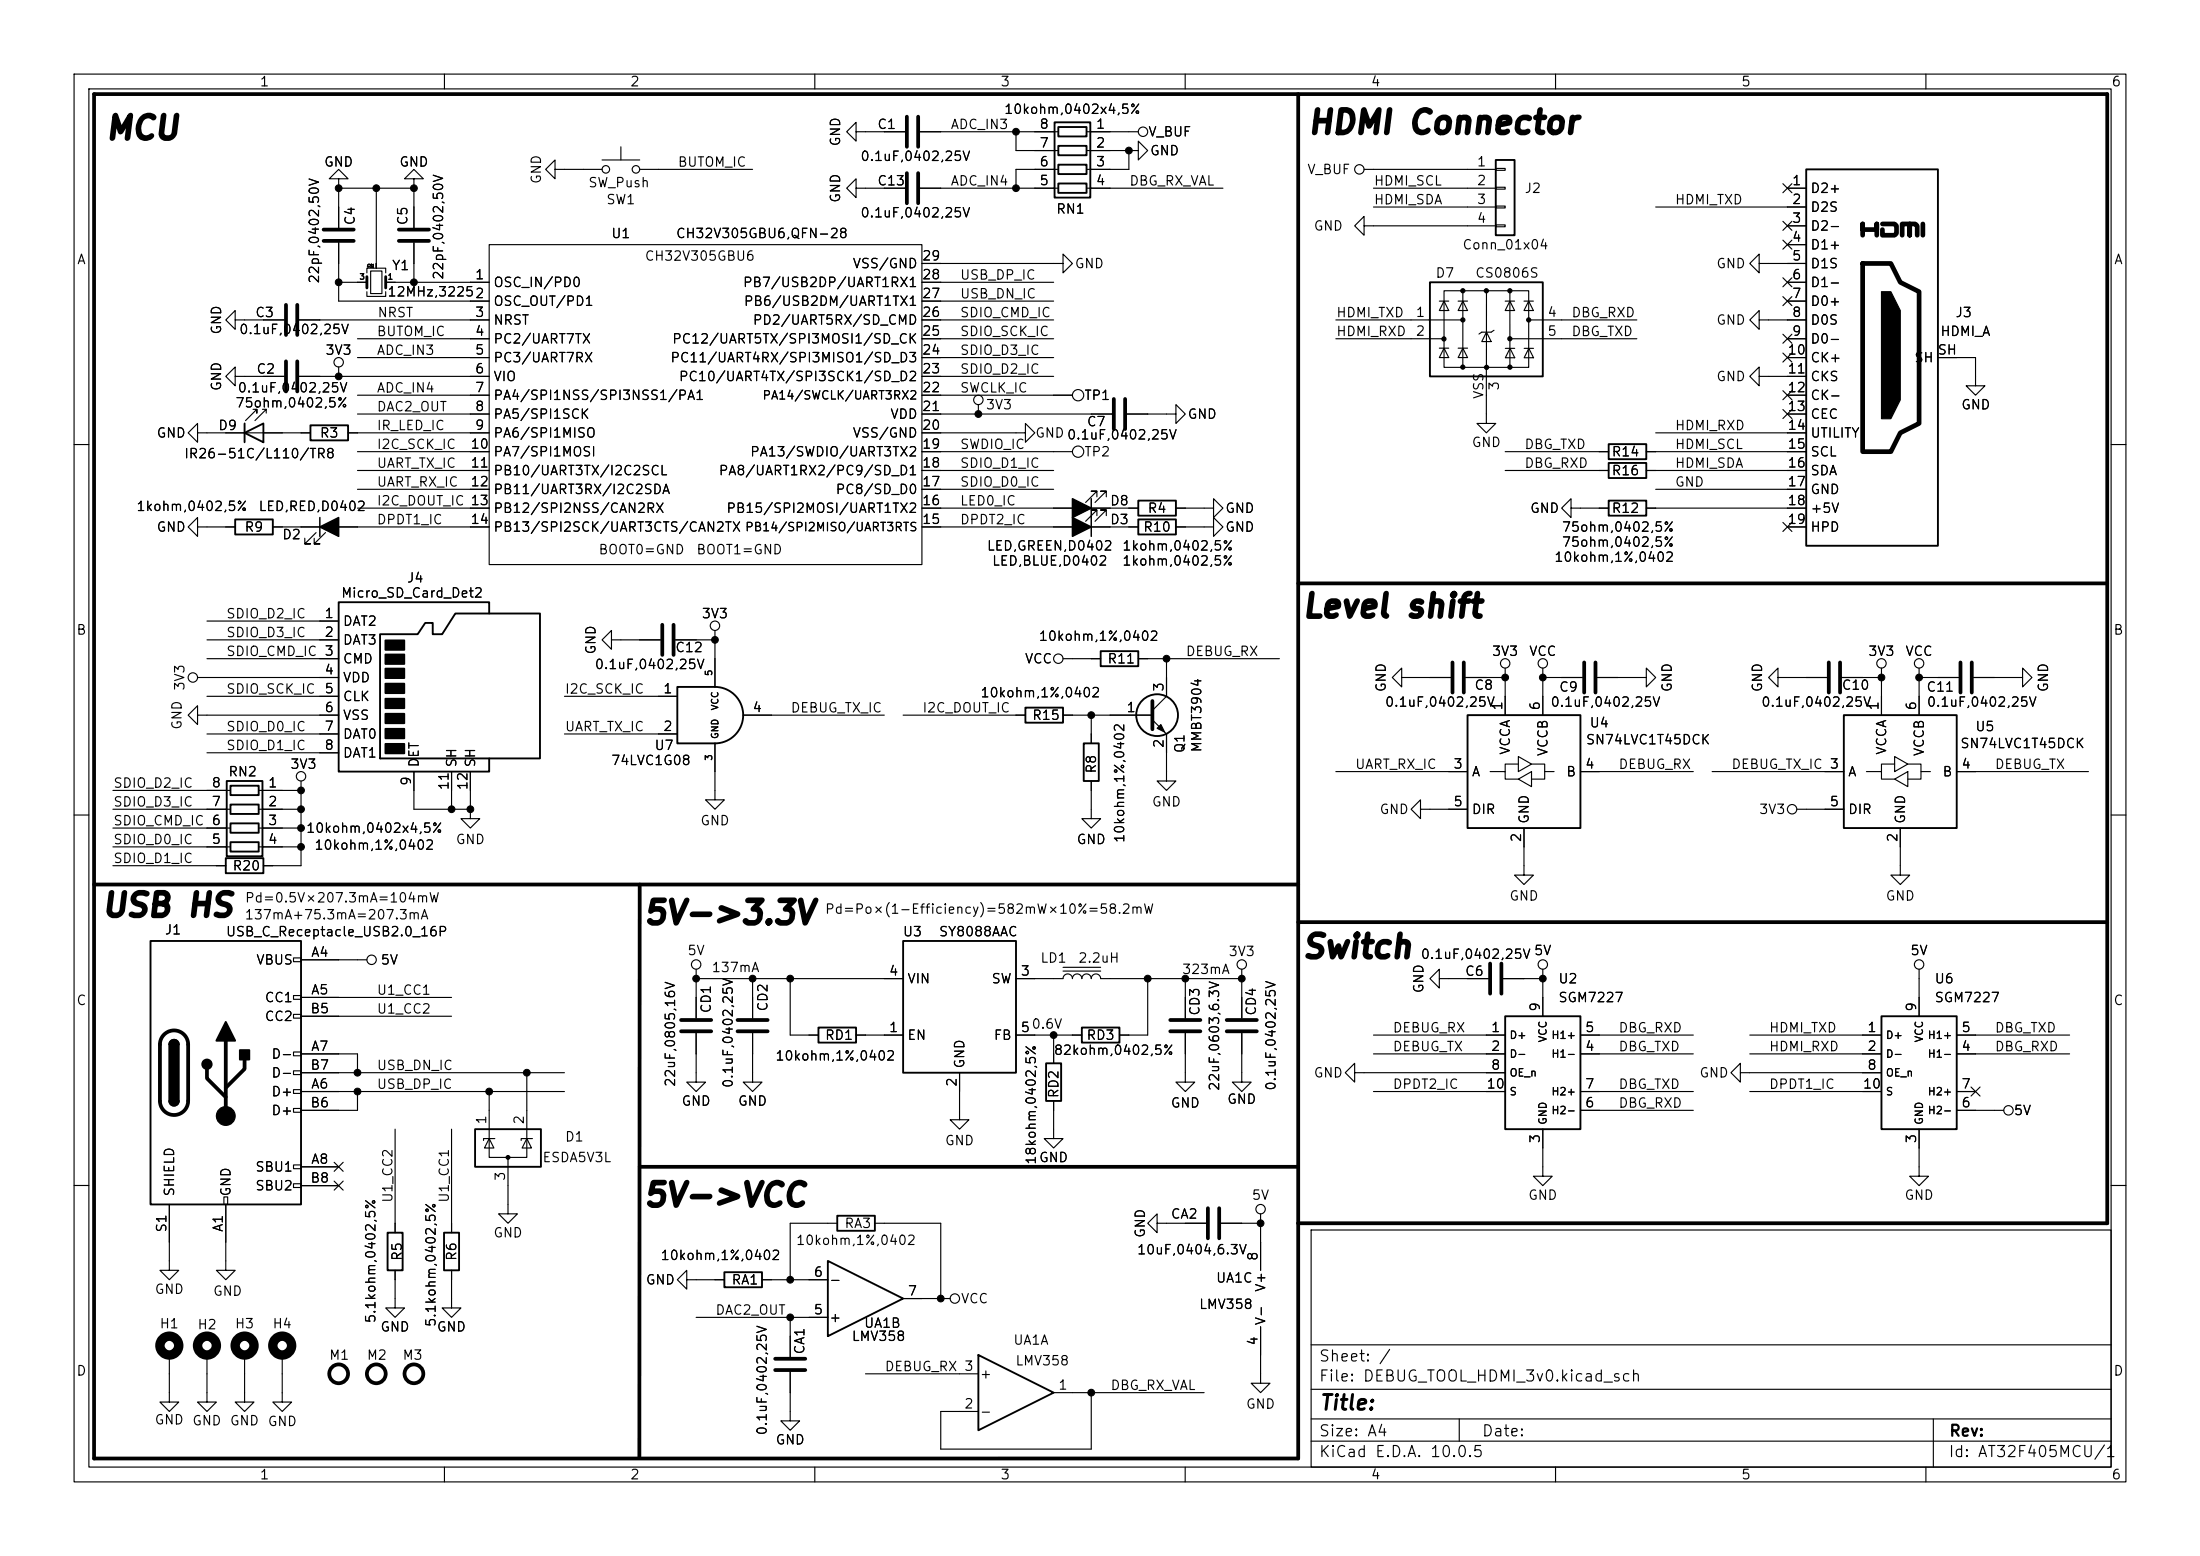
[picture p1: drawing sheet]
<svg xmlns="http://www.w3.org/2000/svg" width="297mm" height="210mm" viewBox="0 0 297 210" stroke-linecap="round" stroke-linejoin="round" font-family="sans-serif">
<g fill="none" stroke="#000" stroke-width=".15">
<path d="M10 10h277v190h-277zM12 12h273v186h-273zM60 10v2M83.8 19.8v1.8M110 10v2M115.6 17.8v-1.3l-1.3 1.3 1.3 1.3v-1.3h6.6M124.2 17.8h18.7M137.2 17.8v2.5h5.7M146.7 17.8h7M160 10v2M210 10v2M260 10v2"/>
<path d="M45.7 24.1h1.3l-1.3-1.2-1.3 1.2h1.3v1.3M45.7 32.8v7.8h20.3M45.7 25.4h10.2M45.7 38.1h3.8M45.7 25.4v5.3M49.5 39.4v.6h2.6v-.6M49.5 36.8v-.6h2.6v.6M50 36.6h1.6v3h-1.6zM50.8 25.4v10.8M52.1 38.1h13.9M55.9 24.1h1.2l-1.2-1.2-1.3 1.2h1.3v1.3M55.9 25.4v5.3"/>
<path d="M55.9 32.8v5.3M66 33h58.5v43.2h-58.5zM74.9 22.9v-1.3l-1.2 1.3 1.2 1.2v-1.2h6.4M81.3 21.6h5.1M86.4 22.9h15.2M115.6 25.4v-1.3l-1.3 1.3 1.3 1.3v-1.3h6.6M124.2 25.4h18.7M124.5 35.6h19v-1.3l1.3 1.3-1.3 1.2v-1.2M124.5 38.1h17.7M142.9 22.9h-5.7v2.5M146.7 25.4h18.4M146.7 20.3h5.7"/>
<path d="M152.4 20.3h1.3v-1.2l1.2 1.2-1.2 1.3v-1.3M152.4 20.3v2.6h-5.7M184.1 30.5v-1.3l-1.2 1.3 1.2 1.3v-1.3h17.8M184.1 22.9h17.8M185.4 25.4h16.5M185.4 27.9h16.5M194.9 39.2h11.5v10.4h-11.5zM197.5 39.2v10.3M200.7 39.2v10.4M201.9 22.7h1.3v.3h-1.3zM201.9 25.3h1.3v.2h-1.3zM201.9 27.8h1.3v.3h-1.3z"/>
<path d="M201.9 30.4h1.3v.2h-1.3zM203.8 39.2v10.4M223.5 27.9h20.3M237.5 35.6v-1.3l-1.3 1.3 1.3 1.2v-1.2h6.3M240.7 29.9l1.2 1.2M240.7 32.4l1.2 1.2M240.7 37.5l1.2 1.2M240.7 24.8l1.2 1.2M241.3 25.4h2.5M241.3 30.5h2.5M241.3 33h2.5M241.3 38.1h2.5"/>
<path d="M241.9 29.9l-1.2 1.2M241.9 32.4l-1.2 1.2M241.9 37.5l-1.2 1.2M241.9 24.8l-1.2 1.2M26.7 58.4v-1.2l-1.3 1.2 1.3 1.3v-1.3h15.2M31.7 43.2v-1.3l-1.2 1.3 1.2 1.3v-1.3h6.7M31.7 50.8v-1.3l-1.2 1.3 1.2 1.3v-1.3h6.7M34.2 55.2h.5v.6v-.6l-1.6 1.6M35.4 55.2h.5M35.9 55.8v-.6l-1.5 1.6M40.4 43.2h25.6M40.4 50.8h25.6"/>
<path d="M45.7 49.5v1.3M47 58.4h19M48.3 45.7h17.7M48.3 48.3h17.7M48.3 53.3h17.7M48.3 55.9h17.7M124.5 58.4h13.9v-1.2l1.3 1.2-1.3 1.3v-1.3M124.5 43.2h17.7M124.5 45.7h17.7M124.5 40.6h17.7M124.5 48.3h17.7M124.5 50.8h17.7"/>
<path d="M124.5 53.3h20.3M124.5 55.9h25.6M132.1 54.6v1.3M152.1 55.9h6.6v-1.3l1.3 1.3-1.3 1.3v-1.3M180.3 43.2h17.2M180.3 45.7h14.6M194.3 40.6h1.3M194.3 47h1.3M194.9 40.6l.7 1.3h-1.3zM194.9 47l.7 1.3h-1.3zM196.8 40.6h1.3M196.8 47h1.3"/>
<path d="M197.5 40.6l.6 1.3h-1.3zM197.5 47l.6 1.3h-1.3zM200.7 49.6v7.6h1.2l-1.2 1.2-1.3-1.2h1.3M200.7 44.8l.6 1.3h-1.3zM201.7 44.6l-.4 .2h-1.3l-.3 .3M203.2 40.6h1.3M203.2 47h1.3M203.8 40.6l.7 1.3h-1.3zM203.8 45.7h17.2M203.9 47l.6 1.3h-1.3zM205.7 40.6h1.3M205.8 47h1.2"/>
<path d="M206.4 40.6l.6 1.3h-1.3zM206.4 43.2h14.6M206.4 47l.6 1.3h-1.2zM223.5 58.4h20.3M237.5 43.2v-1.3l-1.3 1.3 1.3 1.3v-1.3h6.3M237.5 50.8v-1.3l-1.3 1.3 1.3 1.3v-1.3h6.3M240.7 40l1.2 1.2M240.7 45.1l1.2 1.2M240.7 55.3l1.2 1.2M240.7 52.7l1.2 1.2M240.7 47.7l1.2 1.2M241.3 45.7h2.5"/>
<path d="M241.3 40.6h2.5M241.3 48.3h2.5M241.3 53.3h2.5M241.3 55.9h2.5M241.9 40l-1.2 1.2M241.9 45.1l-1.2 1.2M241.9 55.3l-1.2 1.2M241.9 52.7l-1.2 1.2M241.9 47.7l-1.2 1.2M261.6 48.3h5.1v3.8h1.3l-1.3 1.2-1.3-1.2h1.3M10 60h2M26.7 71.1v-1.2l-1.3 1.2 1.3 1.3v-1.3h5"/>
<path d="M36.8 71.1h29.2M42.7 71.9l-1.6 1.5h.8h-.8v-.8M43.9 71.9l-1.5 1.5h.8h-.8v-.8M48.3 68.6h17.7M48.3 61h17.7M48.3 63.5h17.7M48.3 66h17.7M124.5 68.6h29.2M124.5 61h20.3M124.5 63.5h17.7M124.5 71.1h29.2M124.5 66h17.7"/>
<path d="M148.1 69.6v-.8h-.8h.8l-1.5 1.6M148.1 67.1v-.8h-.8h.8l-1.5 1.5M149.4 69.6v-.8h-.8h.8l-1.6 1.6M149.4 67.1v-.8h-.8h.8l-1.6 1.5M158.7 68.6h5.1v-1.3l1.3 1.3-1.3 1.3v-1.3M158.7 71.1h5.1v-1.2l1.3 1.2-1.3 1.3v-1.3M203.2 61h14M203.2 63.5h14M212.1 68.6v-1.3l-1.3 1.3 1.3 1.3v-1.3h5.1M222.2 68.6h21.6M222.2 61h21.6M222.2 63.5h21.6"/>
<path d="M223.5 66h20.3M240.7 70.5l1.2 1.2M241.3 71.1h2.5M241.9 70.5l-1.2 1.2M285 60h2M26.7 96.5v-1.2l-1.3 1.2 1.3 1.3v-1.3h19M26.7 91.4h19M27.9 88.9h17.8M27.9 86.4h17.8M27.9 94h17.8M27.9 99.1h17.8M27.9 83.8h17.8"/>
<path d="M76.2 94h15.2M76.2 99.1h15.2M82.5 86.4v-1.3l-1.2 1.3 1.2 1.2v-1.2h6.7M91.2 86.4h5.3M96.5 85.1v7.6M100.3 96.5h19.1M121.9 96.5h16.5M143.5 96.5h12.1M143.5 88.9h5.1M147.3 96.5v3.8M153.7 88.9h19M155.6 97.2l1.9 1.9v6.3h1.2l-1.2 1.3-1.3-1.3h1.3"/>
<path d="M157.5 88.9v5.1l-1.9 1.9M189.2 91.4v-1.2l-1.2 1.2 1.2 1.3v-1.3h6.6M197.9 91.4h5.3M203.2 90.2v6.3M208.3 91.4h5.3M208.3 90.2v6.3M215.6 91.4h6.6v-1.2l1.3 1.2-1.3 1.3v-1.3M240 91.4v-1.2l-1.2 1.2 1.2 1.3v-1.3h6.6M248.7 91.4h5.3M254 90.2v6.3M259.1 91.4h5.3M259.1 90.2v6.3"/>
<path d="M266.4 91.4h6.6v-1.2l1.3 1.2-1.3 1.3v-1.3M10 110h2M15.2 109.2h15.9M15.2 106.7h15.9M15.2 111.8h15.9M15.2 114.3h15.9M15.2 116.8h15.3M27.9 101.6h17.8M34.9 109.2h5.7M34.9 106.7h5.7M34.9 111.8h5.7M34.9 114.3h5.7"/>
<path d="M40.6 105.4v11.4h-5M55.9 104.1v5.1h7.6M61 104.1v5.1M63.5 109.2v1.3h1.3l-1.3 1.3-1.3-1.3h1.3M63.5 104.1v5.1M96.5 100.3v7.7h1.3l-1.3 1.2-1.3-1.2h1.3M147.3 105.4v5.1h1.3l-1.3 1.3-1.3-1.3h1.3M180.3 104.1h17.8M191.8 109.2v-1.2l-1.3 1.2 1.3 1.3v-1.3h6.3M201.2 104.1h2v1.1h1.8M205 103.1h-1.8v1M205 102.1l1.8 1-1.8 1z"/>
<path d="M205 105.2l1.8-1.1v2.1zM205.7 111.8v6.3h1.3l-1.3 1.3-1.2-1.3h1.2M206.8 103.1h1.7v1h1.3M208.5 104.1v1.1h-1.7M213.4 104.1h15.2M231.1 104.1h17.8M242.6 109.2h6.3M252 104.1h2v1.1h1.8M255.8 103.1h-1.8v1M255.8 102.1l1.8 1-1.8 1zM255.8 105.2l1.8-1.1v2.1zM256.5 111.8v6.3h1.3l-1.3 1.3-1.2-1.3h1.2"/>
<path d="M257.6 103.1h1.7v1h1.3M259.3 104.1v1.1h-1.7M264.2 104.1h17.7M285 110h2M39.6 129.3h1v.5h-1zM39.6 134.4h1v.5h-1zM39.6 136.9h1v.5h-1zM40.6 129.5h8.9M40.6 134.6h20.4M40.6 137.2h20.4M94 139.4v6.7h1.2l-1.2 1.2-1.3-1.2h1.3M94 132.1h27.9"/>
<path d="M94 130.8v6.6M101.6 139.4v6.7h1.3l-1.3 1.2-1.3-1.2h1.3M101.6 132.1v5.3M106.7 132.1v7.6h3.8M115.6 139.7h6.3M137.2 132.1h6.3a.64 .64 0 0 1 .6-.7 .64 .64 0 0 1 .7 .7 .64 .64 0 0 1 .6-.7 .64 .64 0 0 1 .6 .7 .64 .64 0 0 1 .7-.7 .64 .64 0 0 1 .6 .7 .64 .64 0 0 1 .7-.7 .64 .64 0 0 1 .6 .7h19M137.2 139.7h8.8M142.2 139.7v3.8M143.5 131.1h5.1M143.5 130.6h5.1M154.9 132.1v7.6h-3.8M160 139.4v6.7h1.3l-1.3 1.2-1.3-1.2h1.3"/>
<path d="M160 132.1v5.3M167.6 139.4v6.7h1.3l-1.3 1.2-1.2-1.2h1.2M167.6 130.8v6.6M185.4 139.7h17.8M194.3 132.1v-1.3l-1.3 1.3 1.3 1.3v-1.3h6.6M202.9 132.1h5.4M208.3 130.8v6.4M213.4 139.7h15.2M236.2 139.7h17.8M259.1 130.8v6.4M264.2 139.7h15.2M39.6 142h1v.5h-1z"/>
<path d="M39.6 144.5h1v.5h-1zM39.6 147.1h1v.5h-1zM39.6 149.6h1v.5h-1zM39.6 157.2h1v.5h-1zM39.6 159.8h1v.5h-1zM40.6 147.3h35.6M40.6 142.2h7.7v2.6M40.6 157.5h5.1M40.6 144.8h35.6M45.1 159.4l1.2 1.2M45.1 156.9l1.2 1.2M46.3 159.4l-1.2 1.2"/>
<path d="M46.3 156.9l-1.2 1.2M48.3 147.3v2.6h-7.7M53.3 152.4v14M61 152.4v14M66 153.7v2.5h5.1v-2.5M66 153.7l.7 1.2h-1.3zM66 147.3v6.4M66.8 153.7h-1.5v.2M68.6 156.2v7.6h1.2l-1.2 1.3-1.3-1.3h1.3M71.1 153.7l.7 1.2h-1.3zM71.1 144.8v8.9M71.9 153.7h-1.5v.2"/>
<path d="M129.5 144.8v6.3h1.3l-1.3 1.3-1.2-1.3h1.2M142.2 148.6v5.1h1.3l-1.3 1.2-1.2-1.2h1.2M182.9 144.8v-1.3l-1.3 1.3 1.3 1.3v-1.3h20.3M185.4 147.3h17.8M185.4 142.2h17.8M208.3 152.4v6.4h1.2l-1.2 1.2-1.3-1.2h1.3M213.4 147.3h15.2M213.4 142.2h15.2M213.4 149.9h15.2M234.9 144.8v-1.3l-1.2 1.3 1.2 1.3v-1.3h19.1M236.2 147.3h17.8M236.2 142.2h17.8"/>
<path d="M259.1 152.4v6.4h1.2l-1.2 1.2-1.3-1.2h1.3M264.2 147.3h2.5M264.2 142.2h15.2M264.2 149.9h6.3M266.1 146.7l1.2 1.2M267.3 146.7l-1.2 1.2M10 160h2M22.9 162.6v8.9h1.2l-1.2 1.2-1.3-1.2h1.3M30.2 161.5h.5v1.1h-.5zM30.5 162.6v8.9h1.2l-1.2 1.2-1.3-1.2h1.3M40.6 160h5.1M53.3 171.5v5h1.3l-1.3 1.3-1.2-1.3h1.2"/>
<path d="M61 171.5v5h1.2l-1.2 1.3-1.3-1.3h1.3M92.7 172.7v-1.2l-1.3 1.2 1.3 1.3v-1.3h5.1M94 177.8h17.8M102.9 172.7h8.9M106.7 177.8v5.3M113 165.1h-6.3v7.6M118.1 165.1h8.9v10.2M121.9 175.3h6.4M156.2 165.1v-1.3l-1.3 1.3 1.3 1.3v-1.3h6.6M164.8 165.1h5.4M170.2 179.1v7.6h1.2l-1.2 1.3-1.3-1.3h1.3M170.2 163.8v7.7"/>
<path d="M177 166h108v32h-108zM285 160h2M22.9 182.9v6.3h1.2l-1.2 1.3-1.3-1.3h1.3M27.9 182.9v6.3h1.3l-1.3 1.3-1.2-1.3h1.2M33 182.9v6.3h1.3l-1.3 1.3-1.3-1.3h1.3M38.1 182.9v6.3h1.3l-1.3 1.3-1.3-1.3h1.3M60 198v2M106.7 185.2v6.6h1.2l-1.2 1.2-1.3-1.2h1.3M110 198v2M116.8 185.4h15.3M142.2 188h20.4M147.3 188v7.6h-20.3v-5.1h5.1"/>
<path d="M160 198v2M177 194.5h108M177 191.5h108M177 187.5h108M177 181.5h108M197 191.5v3M210 198v2M260 198v2M261 191.5v6.5"/>
<circle cx="154.3" cy="17.8" r=".63"/>
<circle cx="81.8" cy="22.9" r=".51"/>
<circle cx="85.9" cy="22.9" r=".51"/>
<circle cx="183.5" cy="22.9" r=".63"/>
<circle cx="45.7" cy="48.9" r=".63"/>
<circle cx="132.1" cy="54" r=".63"/>
<circle cx="145.5" cy="53.3" r=".76"/>
<circle cx="145.5" cy="61" r=".76"/>
<circle cx="26" cy="91.4" r=".63"/>
<circle cx="96.5" cy="84.5" r=".63"/>
<circle cx="142.9" cy="88.9" r=".63"/>
<circle cx="203.2" cy="89.5" r=".63"/>
<circle cx="208.3" cy="89.5" r=".63"/>
<circle cx="254" cy="89.5" r=".63"/>
<circle cx="259.1" cy="89.5" r=".63"/>
<circle cx="40.6" cy="104.8" r=".63"/>
<circle cx="241.9" cy="109.2" r=".63"/>
<circle cx="50.2" cy="129.5" r=".63"/>
<circle cx="94" cy="130.2" r=".63"/>
<circle cx="167.6" cy="130.2" r=".63"/>
<circle cx="208.3" cy="130.2" r=".63"/>
<circle cx="259.1" cy="130.2" r=".63"/>
<circle cx="271.1" cy="149.9" r=".63"/>
<circle cx="128.9" cy="175.3" r=".63"/>
<circle cx="170.2" cy="163.2" r=".63"/>
</g>
<g fill="none" stroke="#000" stroke-width=".51">
<path d="M122.4 15.7v4.1M124 15.7v4.1M175.3 12.7v184.2M43.7 31h4.1M43.7 32.5h4.1M53.8 31h4.1M53.8 32.5h4.1M122.4 23.4v4M124 23.4v4M38.6 41.1v4.1M38.6 48.8v4M40.1 41.1v4.1"/>
<path d="M40.1 48.8v4M150.4 53.8v4.1M151.9 53.8v4.1M175.3 78.7h109.2M89.4 84.3v4.1M90.9 84.3v4.1M155.6 94.6v3.8M196.1 89.4v4.1M197.6 89.4v4.1M213.9 89.4v4.1M215.4 89.4v4.1M246.9 89.4v4.1"/>
<path d="M248.4 89.4v4.1M264.7 89.4v4.1M266.2 89.4v4.1M12.7 119.4h162.6M86.4 119.4l-.1 77.3M22.1 139.6a1.9 1.9 0 0 1 2.1-.4 1.9 1.9 0 0 1 1.2 1.8v7.6a1.91 1.91 0 0 1-1.9 1.9 1.91 1.91 0 0 1-1.9-1.9v-7.6a1.9 1.9 0 0 1 .5-1.4zM91.9 137.7h4.1M91.9 139.2h4.1M99.6 137.7h4M99.6 139.2h4M158 137.7h4.1M158 139.2h4.1"/>
<path d="M165.6 137.7h4.1M165.6 139.2h4.1M175.3 124.5h109.2M201.2 130v4.1M202.7 130v4.1M27.9 144.3v1.2l2.6 2.6M30.5 140.5v10.1M33 143v1.3l-2.5 2.5M86.4 157.5h88.9M163.1 163.1v4M164.6 163.1v4M175.3 165.1h109.2v-152.4h-271.8v184.2l162.6-.1"/>
<path d="M104.6 183.4h4.1M104.6 184.9h4.1"/>
<circle cx="45.7" cy="185.4" r="1.27"/>
<circle cx="50.8" cy="185.4" r="1.27"/>
<circle cx="55.9" cy="185.4" r="1.27"/>
</g>
<g fill="none" stroke="#000" stroke-width=".25">
<path d="M142.4 16.5h4.8v10.2h-4.8zM142.9 17.1h3.8v1.3h-3.8zM142.9 19.7h3.8v1.3h-3.8zM142.9 22.2h3.8v1.3h-3.8zM142.9 24.8h3.8v1.2h-3.8zM193 38.1h15.3v12.7h-15.3zM201.9 21.6h2.6v10.2h-2.6zM243.8 22.9h17.8v50.8h-17.8zM33 58.4l2.6-1.2v2.5zM33 57.2v2.5M41.9 57.4h5.1v2h-5.1zM217.2 59.9h5v2.1h-5z"/>
<path d="M31.7 70.1h5.1v2h-5.1zM153.7 70.1h5v2h-5zM153.7 67.6h5v2h-5zM217.2 67.6h5v2h-5zM217.2 62.5h5v2h-5zM51.3 85.6h5.1l1-1.5h1v1.5h1.3l1.8-2.8h11.4v19.6h-21.6zM66 82.8v-1.5h-20.3v22.8h20.3v-1.7M91.4 92.7h5.1a3.8 3.8 0 0 1 3.8 3.8 3.8 3.8 0 0 1-3.8 3.8h-5.1zM138.4 95.5h5.1v2h-5.1zM148.6 87.9h5.1v2h-5.1zM198.1 96.5h15.3v15.3h-15.3zM248.9 96.5h15.3v15.3h-15.3z"/>
<path d="M30.5 115.8h5.1v2.1h-5.1zM30.6 105.4h4.8v10.2h-4.8zM31.1 106h3.8v1.3h-3.8zM31.1 108.6h3.8v1.3h-3.8zM31.1 111.1h3.8v1.3h-3.8zM31.1 113.7h3.8v1.2h-3.8zM146.3 100.3h2v5.1h-2zM20.3 127h20.3v35.6h-20.3zM110.5 138.7h5.1v2h-5.1zM121.9 127h15.3v17.8h-15.3zM146 138.7h5.1v2h-5.1zM203.2 137.2h10.2v15.2h-10.2z"/>
<path d="M254 137.2h10.2v15.2h-10.2zM22.9 141a.64 .64 0 0 1 .6-.7 .64 .64 0 0 1 .6 .7M22.9 148.6a.64 .64 0 0 0 .6 .6 .64 .64 0 0 0 .6-.6M64.1 152.4h8.9v5.1h-8.9zM141.2 143.5h2.1v5.1h-2.1zM52.3 166.4h2.1v5.1h-2.1zM59.9 166.4h2.1v5.1h-2.1zM97.8 171.7h5.1v2h-5.1zM111.8 170.2l10.1 5.1-10.1 5zM113 164.1h5.1v2h-5.1zM132.1 182.9l10.1 5.1-10.1 5z"/>
<circle cx="156.2" cy="96.5" r="2.82"/>
</g>
<g fill="#000" stroke="#000" stroke-width=".25">
<path d="M52 86.4h2.6v1.3h-2.6zM52 88.3h2.6v1.3h-2.6zM52 90.2h2.6v1.3h-2.6zM52 92.3h2.6v1.2h-2.6zM52 94.3h2.6v1.3h-2.6zM52 96.3h2.6v1.3h-2.6zM52 98.4h2.6v1.2h-2.6zM52 100.4h2.6v1.3h-2.6zM22.9 141h1.2v7.6h-1.2zM22.9 148.6h1.2a.64 .64 0 0 1-.6 .6 .64 .64 0 0 1-.6-.6zM23 140.5a.64 .64 0 0 1 .7-.1 .64 .64 0 0 1 .4 .6h-1.2zM30.5 137.9l1.2 2.6h-2.5z"/>
<path d="M32.4 141.7h1.3v1.3h-1.3z"/>
<circle cx="27.9" cy="143.6" r=".63"/>
</g>
<g fill="#000" stroke="#000" stroke-width=".15">
<path d="M254 39.4h1.3l1.2 2.5v12.1l-1.2 2.5h-1.3zM156.2 98.3l.5-.5 .5 1z"/>
<circle cx="197.5" cy="39.2" r=".28"/>
<circle cx="200.7" cy="39.2" r=".28"/>
<circle cx="203.8" cy="39.2" r=".28"/>
<circle cx="194.9" cy="45.7" r=".28"/>
<circle cx="197.5" cy="49.5" r=".28"/>
<circle cx="197.5" cy="43.2" r=".28"/>
<circle cx="200.7" cy="49.6" r=".28"/>
<circle cx="203.8" cy="45.7" r=".28"/>
<circle cx="203.8" cy="49.6" r=".28"/>
<circle cx="206.4" cy="43.2" r=".28"/>
<circle cx="30.5" cy="150.6" r="1.27"/>
<circle cx="68.6" cy="156.2" r=".25"/>
</g>
<g fill="none" stroke="#000" stroke-width="1.3">
<circle cx="22.9" cy="181.6" r="1.27"/>
<circle cx="27.9" cy="181.6" r="1.27"/>
<circle cx="33" cy="181.6" r="1.27"/>
<circle cx="38.1" cy="181.6" r="1.27"/>
</g>
<path d="M251.5 31.8v-1.6v.8h1.9v-.8v1.6M251.5 35.6h3.8l1.2 2.5 2.6 1.3v17.8l-2.6 1.2-1.2 2.6h-3.8zM254.1 30.2h1.7l.2 .3v1l-.2 .3h-1.7v-.8M256.8 31.8v-1.6h1v1.6v-1.6h.8l.2 .3v1.3M259.6 30.2v1.6" fill="none" stroke="#000" stroke-width=".63"/>
<path d="M43.2 69.9v2.5M147.3 67.3v5.1" fill="none" stroke="#000" stroke-width=".2"/>
<path d="M43.2 71.1l2.5-1.2v2.5zM144.8 69.9l2.5 1.2-2.5 1.3zM144.8 67.3l2.5 1.3-2.5 1.3z" fill="#000" stroke="#000" stroke-width=".2"/>
<path d="M49.5 37.3v1.6M52.1 37.3v1.6" fill="none" stroke="#000" stroke-width=".38"/>
<g fill="#000" stroke="#000" stroke-width=".14">
<circle cx="137.2" cy="17.8" r=".46"/>
<circle cx="45.7" cy="25.4" r=".46"/>
<circle cx="45.7" cy="38.1" r=".46"/>
<circle cx="50.8" cy="25.4" r=".46"/>
<circle cx="55.9" cy="25.4" r=".46"/>
<circle cx="55.9" cy="38.1" r=".46"/>
<circle cx="137.2" cy="25.4" r=".46"/>
<circle cx="152.4" cy="20.3" r=".46"/>
<circle cx="45.7" cy="50.8" r=".46"/>
<circle cx="132.1" cy="55.9" r=".46"/>
<circle cx="96.5" cy="86.4" r=".46"/>
<circle cx="147.3" cy="96.5" r=".46"/>
<circle cx="157.5" cy="88.9" r=".46"/>
<circle cx="203.2" cy="91.4" r=".46"/>
<circle cx="208.3" cy="91.4" r=".46"/>
<circle cx="254" cy="91.4" r=".46"/>
<circle cx="259.1" cy="91.4" r=".46"/>
<circle cx="40.6" cy="109.2" r=".46"/>
<circle cx="40.6" cy="111.8" r=".46"/>
<circle cx="40.6" cy="106.7" r=".46"/>
<circle cx="40.6" cy="114.3" r=".46"/>
<circle cx="61" cy="109.2" r=".46"/>
<circle cx="63.5" cy="109.2" r=".46"/>
<circle cx="94" cy="132.1" r=".46"/>
<circle cx="101.6" cy="132.1" r=".46"/>
<circle cx="106.7" cy="132.1" r=".46"/>
<circle cx="142.2" cy="139.7" r=".46"/>
<circle cx="154.9" cy="132.1" r=".46"/>
<circle cx="160" cy="132.1" r=".46"/>
<circle cx="167.6" cy="132.1" r=".46"/>
<circle cx="208.3" cy="132.1" r=".46"/>
<circle cx="48.3" cy="144.8" r=".46"/>
<circle cx="48.3" cy="147.3" r=".46"/>
<circle cx="66" cy="147.3" r=".46"/>
<circle cx="71.1" cy="144.8" r=".46"/>
<circle cx="106.7" cy="172.7" r=".46"/>
<circle cx="106.7" cy="177.8" r=".46"/>
<circle cx="127" cy="175.3" r=".46"/>
<circle cx="170.2" cy="165.1" r=".46"/>
<circle cx="147.3" cy="188" r=".46"/>
</g>
<g font-size="3.1">
<text x="14" y="19.6">MCU</text>
<text x="176.3" y="18.8">HDMI Connector</text>
<text x="175.6" y="84.1">Level shift</text>
<text x="13.5" y="124.5">USB HS</text>
<text x="86.7" y="125.5">5V-&gt;3.3V</text>
<text x="175.6" y="130.1">Switch</text>
<text x="86.7" y="163.6">5V-&gt;VCC</text>
</g>
<text font-size="2" x="178" y="190.8">Title:</text>
<g font-size="1.5">
<text x="178" y="184.1">Sheet: /</text>
<text x="178" y="186.8">File: DEBUG_TOOL_HDMI_3v0.kicad_sch</text>
<text x="178" y="197">KiCad E.D.A. 10.0.5</text>
<text x="178" y="194.2">Size: A4</text>
<text x="200" y="194.2">Date:</text>
<text x="263" y="197">Id: AT32F405MCU/1</text>
<text x="263" y="194.2">Rev:</text>
</g>
<g font-size="1.3">
<text x="35" y="12">1</text>
<text x="85" y="12">2</text>
<text x="135" y="12">3</text>
<text x="185" y="12">4</text>
<text x="235" y="12">5</text>
<text x="285" y="12">6</text>
<text x="118.3" y="17.7">C1</text>
<text x="128.2" y="17.7">ADC_IN3</text>
<text x="135.5" y="15.7">10kohm,0402x4,5%</text>
<text x="140.2" y="17.7">8</text>
<text x="147.9" y="17.7">1</text>
<text x="43.7" y="22.8">GND</text>
<text x="53.8" y="22.8">GND</text>
<text x="91.4" y="22.8">BUTOM_IC</text>
<text x="113.7" y="19.8" transform="rotate(-90 113.7 19.8)">GND</text>
<text x="116.1" y="22">0.1uF,0402,25V</text>
<text x="140.2" y="22.8">6</text>
<text x="140.2" y="20.2">7</text>
<text x="147.9" y="20.2">2</text>
<text x="147.9" y="22.8">3</text>
<text x="154.9" y="18.7">V_BUF</text>
<text x="155.2" y="21.3">GND</text>
<text x="176.4" y="23.8">V_BUF</text>
<text x="199.3" y="22.8">1</text>
<text x="73.4" y="24.9" transform="rotate(-90 73.4 24.9)">GND</text>
<text x="79.3" y="25.6">SW_Push</text>
<text x="81.8" y="27.9">SW1</text>
<text x="113.7" y="27.5" transform="rotate(-90 113.7 27.5)">GND</text>
<text x="116.1" y="29.7">0.1uF,0402,25V</text>
<text x="118.3" y="25.3">C13</text>
<text x="128.2" y="25.4">ADC_IN4</text>
<text x="140.2" y="25.3">5</text>
<text x="142.5" y="29.2">RN1</text>
<text x="147.9" y="25.3">4</text>
<text x="152.4" y="25.4">DBG_RX_VAL</text>
<text x="185.4" y="25.4">HDMI_SCL</text>
<text x="185.4" y="27.9">HDMI_SDA</text>
<text x="199.3" y="25.3">2</text>
<text x="199.3" y="27.9">3</text>
<text x="205.7" y="26.4">J2</text>
<text x="226" y="27.9">HDMI_TXD</text>
<text x="241.8" y="25.3">1</text>
<text x="241.8" y="27.9">2</text>
<text x="244.3" y="26.4">D2+</text>
<text x="244.3" y="28.9">D2S</text>
<text x="10.3" y="36">A</text>
<text x="48.2" y="30.5" transform="rotate(-90 48.2 30.5)">C4</text>
<text x="55.3" y="30.5" transform="rotate(-90 55.3 30.5)">C5</text>
<text x="82.4" y="32.5">U1</text>
<text x="87" y="35.5">CH32V305GBU6</text>
<text x="91.2" y="32.5">CH32V305GBU6,QFN-28</text>
<text x="124.4" y="35.5">29</text>
<text x="177.3" y="31.4">GND</text>
<text x="197.3" y="34">Conn_01x04</text>
<text x="199.3" y="30.4">4</text>
<text x="241.8" y="30.4">3</text>
<text x="241.8" y="32.9">4</text>
<text x="241.8" y="35.5">5</text>
<text x="244.3" y="31.4">D2-</text>
<text x="244.3" y="34">D1+</text>
<text x="285.3" y="36">A</text>
<text x="43.4" y="38.4" transform="rotate(-90 43.4 38.4)">22pF,0402,50V</text>
<text x="52.2" y="40.3">12MHz,32252</text>
<text x="52.8" y="36.8">Y1</text>
<text x="60.1" y="37.9" transform="rotate(-90 60.1 37.9)">22pF,0402,50V</text>
<text x="64" y="38">1</text>
<text x="66.5" y="39.1">OSC_IN/PD0</text>
<text x="66.5" y="41.6">OSC_OUT/PD1</text>
<text x="100.2" y="39.1">PB7/USB2DP/UART1RX1</text>
<text x="100.3" y="41.6">PB6/USB2DM/UART1TX1</text>
<text x="115" y="36.5">VSS/GND</text>
<text x="124.4" y="40.6">27</text>
<text x="124.4" y="38">28</text>
<text x="129.5" y="40.6">USB_DN_IC</text>
<text x="129.5" y="38.1">USB_DP_IC</text>
<text x="145" y="36.5">GND</text>
<text x="193.7" y="37.8">D7</text>
<text x="199.1" y="37.8">CS0806S</text>
<text x="231.6" y="36.5">GND</text>
<text x="241.8" y="38">6</text>
<text x="241.8" y="40.6">7</text>
<text x="244.3" y="36.5">D1S</text>
<text x="244.3" y="39.1">D1-</text>
<text x="244.3" y="41.6">D0+</text>
<text x="30.2" y="45.2" transform="rotate(-90 30.2 45.2)">GND</text>
<text x="32.2" y="45.4">0.1uF,0402,25V</text>
<text x="34.4" y="43.1">C3</text>
<text x="50.8" y="45.7">BUTOM_IC</text>
<text x="50.9" y="43.1">NRST</text>
<text x="64" y="43.1">3</text>
<text x="64" y="45.6">4</text>
<text x="66.5" y="44.1">NRST</text>
<text x="66.5" y="46.7">PC2/UART7TX</text>
<text x="90.6" y="46.7">PC12/UART5TX/SPI3MOSI1/SD_CK</text>
<text x="101.5" y="44.1">PD2/UART5RX/SD_CMD</text>
<text x="124.4" y="45.6">25</text>
<text x="124.4" y="43.1">26</text>
<text x="129.5" y="45.7">SDIO_SCK_IC</text>
<text x="129.5" y="43.1">SDIO_CMD_IC</text>
<text x="180.3" y="45.7">HDMI_RXD</text>
<text x="180.3" y="43.1">HDMI_TXD</text>
<text x="191" y="43.1">1</text>
<text x="191" y="45.6">2</text>
<text x="208.8" y="43.1">4</text>
<text x="208.8" y="45.6">5</text>
<text x="212.1" y="45.7">DBG_TXD</text>
<text x="212.1" y="43.1">DBG_RXD</text>
<text x="231.6" y="44.1">GND</text>
<text x="241.8" y="43.1">8</text>
<text x="241.8" y="45.6">9</text>
<text x="244.3" y="44.1">D0S</text>
<text x="244.3" y="46.7">D0-</text>
<text x="261.9" y="45.7">HDMI_A</text>
<text x="263.9" y="43.1">J3</text>
<text x="30.2" y="52.9" transform="rotate(-90 30.2 52.9)">GND</text>
<text x="32" y="53.3">0.1uF,0402,25V</text>
<text x="34.5" y="50.7">C2</text>
<text x="43.8" y="48.2">3V3</text>
<text x="50.8" y="53.3">ADC_IN4</text>
<text x="50.8" y="48.2">ADC_IN3</text>
<text x="64" y="48.2">5</text>
<text x="64" y="50.7">6</text>
<text x="64" y="53.3">7</text>
<text x="66.5" y="49.2">PC3/UART7RX</text>
<text x="66.5" y="51.8">VIO</text>
<text x="90.4" y="49.2">PC11/UART4RX/SPI3MISO1/SD_D3</text>
<text x="91.6" y="51.8">PC10/UART4TX/SPI3SCK1/SD_D2</text>
<text x="124.4" y="53.3">22</text>
<text x="124.4" y="50.7">23</text>
<text x="124.4" y="48.2">24</text>
<text x="129.5" y="50.8">SDIO_D2_IC</text>
<text x="129.5" y="53.3">SWCLK_IC</text>
<text x="129.5" y="48.2">SDIO_D3_IC</text>
<text x="200.6" y="54" transform="rotate(-90 200.6 54)">VSS</text>
<text x="202.7" y="52.8" transform="rotate(-90 202.7 52.8)">3</text>
<text x="231.6" y="51.8">GND</text>
<text x="241.2" y="48.2">10</text>
<text x="241.2" y="50.7">11</text>
<text x="241.2" y="53.3">12</text>
<text x="244.3" y="49.2">CK+</text>
<text x="244.3" y="51.8">CKS</text>
<text x="258.3" y="49.2">SH</text>
<text x="261.5" y="48.2">SH</text>
<text x="21.1" y="59.4">GND</text>
<text x="29.4" y="58.4">D9</text>
<text x="31.7" y="55.3">75ohm,0402,5%</text>
<text x="43.1" y="59.4">R3</text>
<text x="50.8" y="55.8">DAC2_OUT</text>
<text x="50.8" y="58.4">IR_LED_IC</text>
<text x="64" y="55.8">8</text>
<text x="64" y="58.3">9</text>
<text x="66.5" y="54.3">PA4/SPI1NSS/SPI3NSS1/PA1</text>
<text x="66.5" y="56.8">PA5/SPI1SCK</text>
<text x="66.5" y="59.4">PA6/SPI1MISO</text>
<text x="115" y="59.4">VSS/GND</text>
<text x="120.1" y="56.8">VDD</text>
<text x="124.4" y="58.3">20</text>
<text x="124.4" y="55.8">21</text>
<text x="133" y="55.6">3V3</text>
<text x="139.7" y="59.4">GND0.1uF,0402,25V</text>
<text x="143.9" y="59.6">0.1uF,0402,25V</text>
<text x="146.3" y="54.3">TP1</text>
<text x="146.6" y="57.9">C7</text>
<text x="160.2" y="56.8">GND</text>
<text x="226" y="58.4">HDMI_RXD</text>
<text x="241.2" y="55.8">13</text>
<text x="241.2" y="58.3">14</text>
<text x="244.3" y="54.3">CK-</text>
<text x="244.3" y="56.8">CEC</text>
<text x="244.3" y="59.4">UTILITY</text>
<text x="264.7" y="55.6">GND</text>
<text x="24.8" y="62.2">IR26-51C/L110/TR8</text>
<text x="50.8" y="63.5">UART_TX_IC</text>
<text x="50.8" y="60.9">I2C_SCK_IC</text>
<text x="63.4" y="60.9">10</text>
<text x="63.4" y="63.4">11</text>
<text x="63.4" y="66">12</text>
<text x="66.5" y="61.9">PA7/SPI1MOSI</text>
<text x="66.5" y="64.5">PB10/UART3TX/I2C2SCL</text>
<text x="96.9" y="64.5">PA8/UART1RX2/PC9/SD_D1</text>
<text x="101.2" y="61.9">PA13/SWDIO/UART3TX2</text>
<text x="124.4" y="66">17</text>
<text x="124.4" y="63.4">18</text>
<text x="124.4" y="60.9">19</text>
<text x="129.5" y="60.9">SWDIO_IC</text>
<text x="129.5" y="63.5">SDIO_D1_IC</text>
<text x="146.3" y="61.9">TP2</text>
<text x="198.6" y="60.7">GND</text>
<text x="205.7" y="63.5">DBG_RXD</text>
<text x="205.7" y="60.9">DBG_TXD</text>
<text x="217.5" y="61.9">R14</text>
<text x="217.5" y="64.5">R16</text>
<text x="226" y="60.9">HDMI_SCL</text>
<text x="226" y="63.5">HDMI_SDA</text>
<text x="241.2" y="60.9">15</text>
<text x="241.2" y="63.4">16</text>
<text x="241.2" y="66">17</text>
<text x="244.3" y="61.9">SCL</text>
<text x="244.3" y="64.5">SDA</text>
<text x="18.3" y="69.3">1kohm,0402,5%</text>
<text x="34.8" y="69.3">LED,RED,D0402</text>
<text x="50.8" y="66">UART_RX_IC</text>
<text x="50.8" y="68.5">I2C_DOUT_IC 13</text>
<text x="50.8" y="71.1">DPDT1_IC</text>
<text x="63.4" y="71">14</text>
<text x="63.4" y="68.5">13</text>
<text x="66.5" y="67">PB11/UART3RX/I2C2SDA</text>
<text x="66.5" y="69.5">PB12/SPI2NSS/CAN2RX</text>
<text x="98" y="69.5">PB15/SPI2MOSI/UART1TX2</text>
<text x="112.7" y="67">PC8/SD_D0</text>
<text x="124.4" y="71">15</text>
<text x="124.4" y="68.5">16</text>
<text x="129.5" y="71.1">DPDT2_IC</text>
<text x="129.5" y="68.5">LED0_IC</text>
<text x="129.5" y="66">SDIO_D0_IC</text>
<text x="149.8" y="71.1">D3</text>
<text x="149.8" y="68.5">D8</text>
<text x="154.8" y="69.5">R4</text>
<text x="165.3" y="69.5">GND</text>
<text x="206.5" y="69.5">GND</text>
<text x="217.5" y="69.5">R12</text>
<text x="226" y="66">GND</text>
<text x="241.2" y="68.5">18</text>
<text x="241.2" y="71">19</text>
<text x="244.3" y="67">GND</text>
<text x="244.3" y="69.5">+5V</text>
<text x="21.1" y="72.1">GND</text>
<text x="32.9" y="72.1">R9</text>
<text x="38" y="73.1">D2</text>
<text x="66.5" y="72.1">PB13/SPI2SCK/UART3CTS/CAN2TX PB14/SPI2MISO/UART3RTS</text>
<text x="80.7" y="75.1">BOOT0=GND</text>
<text x="93.9" y="75.1">BOOT1=GND</text>
<text x="133.1" y="74.6">LED,GREEN,D0402</text>
<text x="133.8" y="76.7">LED,BLUE,D0402</text>
<text x="151.4" y="74.6">1kohm,0402,5%</text>
<text x="151.4" y="76.7">1kohm,0402,5%</text>
<text x="154.2" y="72.1">R10</text>
<text x="165.3" y="72.1">GND</text>
<text x="209.7" y="76.1">10kohm,1%,0402</text>
<text x="210.8" y="72.1">75ohm,0402,5%</text>
<text x="210.8" y="74.1">75ohm,0402,5%</text>
<text x="244.3" y="72.1">HPD</text>
<text x="30.5" y="83.8">SDIO_D2_IC</text>
<text x="43.7" y="83.7">1</text>
<text x="46" y="81">Micro_SD_Card_Det2</text>
<text x="54.8" y="78.9">J4</text>
<text x="94.6" y="83.8">3V3</text>
<text x="10.2" y="86">B</text>
<text x="30.5" y="86.3">SDIO_D3_IC</text>
<text x="30.5" y="88.9">SDIO_CMD_IC 3</text>
<text x="43.7" y="86.3">2</text>
<text x="43.7" y="88.8">3</text>
<text x="46.2" y="84.8">DAT2</text>
<text x="46.2" y="87.3">DAT3</text>
<text x="46.2" y="89.9">CMD</text>
<text x="80.7" y="88.4" transform="rotate(-90 80.7 88.4)">GND</text>
<text x="91.1" y="88.3">C12</text>
<text x="138.3" y="89.9">VCC</text>
<text x="140.1" y="86.8">10kohm,1%,0402</text>
<text x="149.4" y="89.9">R11</text>
<text x="160" y="88.9">DEBUG_RX</text>
<text x="201.3" y="88.8">3V3</text>
<text x="206.3" y="88.8">VCC</text>
<text x="252.1" y="88.8">3V3</text>
<text x="257.1" y="88.8">VCC</text>
<text x="285.2" y="86">B</text>
<text x="25.2" y="93.3" transform="rotate(-90 25.2 93.3)">3V3</text>
<text x="30.5" y="93.9">SDIO_SCK_IC</text>
<text x="43.7" y="91.4">4</text>
<text x="43.7" y="93.9">5</text>
<text x="46.2" y="92.4">VDD</text>
<text x="46.2" y="94.9">CLK</text>
<text x="76.2" y="93.9">I2C_SCK_IC</text>
<text x="80.2" y="90.6">0.1uF,0402,25V</text>
<text x="89.4" y="93.9">1</text>
<text x="132.3" y="94.4">10kohm,1%,0402</text>
<text x="157.4" y="93.4" transform="rotate(-90 157.4 93.4)">3</text>
<text x="186.9" y="95.7">0.1uF,0402,25V</text>
<text x="187.4" y="93.5" transform="rotate(-90 187.4 93.5)">GND</text>
<text x="199" y="93.4">C8</text>
<text x="203.1" y="96" transform="rotate(-90 203.1 96)">1</text>
<text x="208.2" y="96" transform="rotate(-90 208.2 96)">6</text>
<text x="209.2" y="95.7">0.1uF,0402,25V</text>
<text x="210.4" y="93.7">C9</text>
<text x="226" y="93.5" transform="rotate(-90 226 93.5)">GND</text>
<text x="237.7" y="95.7">0.1uF,0402,25V</text>
<text x="238.2" y="93.5" transform="rotate(-90 238.2 93.5)">GND</text>
<text x="248.5" y="93.4">C10</text>
<text x="253.9" y="96" transform="rotate(-90 253.9 96)">1</text>
<text x="259" y="96" transform="rotate(-90 259 96)">6</text>
<text x="260" y="93.7">C11</text>
<text x="260" y="95.7">0.1uF,0402,25V</text>
<text x="276.8" y="93.5" transform="rotate(-90 276.8 93.5)">GND</text>
<text x="24.8" y="98.6" transform="rotate(-90 24.8 98.6)">GND</text>
<text x="30.5" y="99">SDIO_D0_IC</text>
<text x="30.5" y="101.6">SDIO_D1_IC</text>
<text x="43.7" y="96.4">6</text>
<text x="43.7" y="99">7</text>
<text x="43.7" y="101.5">8</text>
<text x="46.2" y="97.5">VSS</text>
<text x="46.2" y="100">DAT0</text>
<text x="76.2" y="99">UART_TX_IC</text>
<text x="88.3" y="101.5">U7</text>
<text x="89.4" y="99">2</text>
<text x="101.5" y="96.4">4</text>
<text x="106.7" y="96.5">DEBUG_TX_IC</text>
<text x="124.4" y="96.5">I2C_DOUT_IC</text>
<text x="139.3" y="97.5">R15</text>
<text x="152" y="96.4">1</text>
<text x="157.4" y="101.1" transform="rotate(-90 157.4 101.1)">2</text>
<text x="160.2" y="101.7" transform="rotate(-90 160.2 101.7)">Q1</text>
<text x="162.5" y="101.6" transform="rotate(-90 162.5 101.6)">MMBT3904</text>
<text x="204.2" y="102" transform="rotate(-90 204.2 102)">VCCA</text>
<text x="214" y="100.8">SN74LVC1T45DCK</text>
<text x="214.5" y="98.5">U4</text>
<text x="255" y="102" transform="rotate(-90 255 102)">VCCA</text>
<text x="264.5" y="101.3">SN74LVC1T45DCK</text>
<text x="266.6" y="99">U5</text>
<text x="15.2" y="106.6">SDIO_D2_IC</text>
<text x="28.5" y="106.6">8</text>
<text x="30.7" y="105.1">RN2</text>
<text x="36.1" y="106.6">1</text>
<text x="39.1" y="104.1">3V3</text>
<text x="46.2" y="102.6">DAT1</text>
<text x="55.8" y="106.1" transform="rotate(-90 55.8 106.1)">9</text>
<text x="56.8" y="103.7" transform="rotate(-90 56.8 103.7)">DET</text>
<text x="60.9" y="106.7" transform="rotate(-90 60.9 106.7)">11</text>
<text x="61.9" y="103.7" transform="rotate(-90 61.9 103.7)">SH</text>
<text x="63.4" y="106.7" transform="rotate(-90 63.4 106.7)">12</text>
<text x="64.5" y="103.7" transform="rotate(-90 64.5 103.7)">SH</text>
<text x="82.4" y="103.6">74LVC1G08</text>
<text x="148.3" y="104.5" transform="rotate(-90 148.3 104.5)">R8</text>
<text x="182.9" y="104.1">UART_RX_IC</text>
<text x="196.1" y="104.1">3</text>
<text x="198.6" y="105.1">A</text>
<text x="209.2" y="102.2" transform="rotate(-90 209.2 102.2)">VCCB</text>
<text x="211.4" y="105.1">B</text>
<text x="213.9" y="104.1">4</text>
<text x="218.4" y="104.1">DEBUG_RX</text>
<text x="233.7" y="104.1">DEBUG_TX_IC 3</text>
<text x="246.9" y="104.1">3</text>
<text x="249.4" y="105.1">A</text>
<text x="260" y="102.2" transform="rotate(-90 260 102.2)">VCCB</text>
<text x="262.2" y="105.1">B</text>
<text x="264.7" y="104.1">4</text>
<text x="269.2" y="104.1">DEBUG_TX</text>
<text x="15.2" y="109.2">SDIO_D3_IC</text>
<text x="15.2" y="111.7">SDIO_CMD_IC 6</text>
<text x="28.5" y="109.1">7</text>
<text x="28.5" y="111.7">6</text>
<text x="36.1" y="109.1">2</text>
<text x="36.1" y="111.7">3</text>
<text x="41.2" y="112.7">10kohm,0402x4,5%</text>
<text x="94.5" y="111.7">GND</text>
<text x="152.1" y="113.9" transform="rotate(-90 152.1 113.9)">10kohm,1%,0402</text>
<text x="155.4" y="109.2">GND</text>
<text x="186.2" y="110.2">GND</text>
<text x="196.1" y="109.1">5</text>
<text x="198.6" y="110.2">DIR</text>
<text x="205.7" y="113.8" transform="rotate(-90 205.7 113.8)">2</text>
<text x="206.7" y="111.3" transform="rotate(-90 206.7 111.3)">GND</text>
<text x="237.4" y="110.2">3V3</text>
<text x="246.9" y="109.1">5</text>
<text x="249.4" y="110.2">DIR</text>
<text x="256.5" y="113.8" transform="rotate(-90 256.5 113.8)">2</text>
<text x="257.5" y="111.3" transform="rotate(-90 257.5 111.3)">GND</text>
<text x="15.2" y="116.8">SDIO_D1_IC</text>
<text x="15.2" y="114.3">SDIO_D0_IC</text>
<text x="28.5" y="114.2">5</text>
<text x="31.3" y="117.8">R20</text>
<text x="36.1" y="114.2">4</text>
<text x="42.3" y="115">10kohm,1%,0402</text>
<text x="61.4" y="114.2">GND</text>
<text x="145.3" y="114.2">GND</text>
<text x="32.9" y="124.4">137mA+75.3mA=207.3mA</text>
<text x="33" y="122.1">Pd=0.5V×207.3mA=104mW</text>
<text x="111.3" y="123.6">Pd=Po×(1-Efficiency)=582mW×10%=58.2mW</text>
<text x="203.7" y="121.9">GND</text>
<text x="254.5" y="121.9">GND</text>
<text x="22.2" y="126.4">J1</text>
<text x="30.4" y="126.7">USB_C_Receptacle_USB2.0_16P</text>
<text x="34.5" y="130.5">VBUS</text>
<text x="41.9" y="129.5">A4</text>
<text x="51.3" y="130.5">5V</text>
<text x="92.7" y="129.2">5V</text>
<text x="96" y="131.5">137mA</text>
<text x="119.9" y="132">4</text>
<text x="121.8" y="126.7">U3</text>
<text x="126.7" y="126.7">SY8088AAC</text>
<text x="137.7" y="132">3</text>
<text x="140.4" y="130.2">LD1</text>
<text x="145.5" y="130.2">2.2uH</text>
<text x="159.5" y="131.8">323mA</text>
<text x="165.8" y="129.4">3V3</text>
<text x="191.7" y="129.7">0.1uF,0402,25V</text>
<text x="207" y="129.2">5V</text>
<text x="257.8" y="129.2">5V</text>
<text x="10.2" y="136">C</text>
<text x="35.6" y="135.6">CC1</text>
<text x="41.8" y="137.1">B5</text>
<text x="41.9" y="134.5">A5</text>
<text x="50.8" y="137.1">U1_CC2</text>
<text x="50.8" y="134.6">U1_CC1</text>
<text x="96.3" y="136.8" transform="rotate(-90 96.3 136.8)">CD1</text>
<text x="103.9" y="136.6" transform="rotate(-90 103.9 136.6)">CD2</text>
<text x="122.4" y="133">VIN</text>
<text x="133.8" y="133">SW</text>
<text x="162.3" y="137.2" transform="rotate(-90 162.3 137.2)">CD3</text>
<text x="169.9" y="137.2" transform="rotate(-90 169.9 137.2)">CD4</text>
<text x="192.5" y="134.1" transform="rotate(-90 192.5 134.1)">GND</text>
<text x="197.7" y="132">C6</text>
<text x="208.2" y="136.6" transform="rotate(-90 208.2 136.6)">9</text>
<text x="210.3" y="133">U2</text>
<text x="210.3" y="135.6">SGM7227</text>
<text x="259" y="136.6" transform="rotate(-90 259 136.6)">9</text>
<text x="261.1" y="133">U6</text>
<text x="261.1" y="135.6">SGM7227</text>
<text x="285.2" y="136">C</text>
<text x="35.6" y="138.1">CC2</text>
<text x="36.6" y="143.2">D-</text>
<text x="41.9" y="142.2">A7</text>
<text x="104.6" y="143.5">10kohm,1%,0402</text>
<text x="111.3" y="140.7">RD1</text>
<text x="119.9" y="139.6">1</text>
<text x="122.4" y="140.7">EN</text>
<text x="134.1" y="140.7">FB</text>
<text x="137.7" y="139.6">5</text>
<text x="139.2" y="139.2">0.6V</text>
<text x="142.2" y="142.7">82kohm,0402,5%</text>
<text x="146.6" y="140.7">RD3</text>
<text x="187.9" y="142.2">DEBUG_TX</text>
<text x="187.9" y="139.7">DEBUG_RX</text>
<text x="201.2" y="139.6">1</text>
<text x="201.2" y="142.2">2</text>
<text x="213.9" y="142.2">4</text>
<text x="213.9" y="139.6">5</text>
<text x="218.4" y="142.2">DBG_TXD</text>
<text x="218.4" y="139.7">DBG_RXD</text>
<text x="238.7" y="139.7">HDMI_TXD</text>
<text x="238.7" y="142.2">HDMI_RXD</text>
<text x="252" y="139.6">1</text>
<text x="252" y="142.2">2</text>
<text x="264.7" y="142.2">4</text>
<text x="264.7" y="139.6">5</text>
<text x="269.2" y="139.7">DBG_TXD</text>
<text x="269.2" y="142.2">DBG_RXD</text>
<text x="36.6" y="148.3">D+</text>
<text x="36.6" y="145.7">D-</text>
<text x="41.8" y="149.8">B6</text>
<text x="41.8" y="144.7">B7</text>
<text x="41.9" y="147.2">A6</text>
<text x="50.8" y="144.7">USB_DN_IC</text>
<text x="50.8" y="147.3">USB_DP_IC</text>
<text x="91.4" y="146.8" transform="rotate(-90 91.4 146.8)">22uF,0805,16V</text>
<text x="91.9" y="149.6">GND</text>
<text x="99.2" y="146.9" transform="rotate(-90 99.2 146.9)">0.1uF,0402,25V</text>
<text x="99.5" y="149.6">GND</text>
<text x="129.5" y="146.8" transform="rotate(-90 129.5 146.8)">2</text>
<text x="130.5" y="144.3" transform="rotate(-90 130.5 144.3)">GND</text>
<text x="143.2" y="148.3" transform="rotate(-90 143.2 148.3)">RD2</text>
<text x="158" y="149.8">GND</text>
<text x="164.9" y="147.3" transform="rotate(-90 164.9 147.3)">22uF,0603,6.3V</text>
<text x="165.6" y="149.3">GND</text>
<text x="172.5" y="147.3" transform="rotate(-90 172.5 147.3)">0.1uF,0402,25V</text>
<text x="177.3" y="145.7">GND</text>
<text x="187.9" y="147.3">DPDT2_IC</text>
<text x="200.6" y="147.2">10</text>
<text x="201.2" y="144.7">8</text>
<text x="213.9" y="149.8">6</text>
<text x="213.9" y="147.2">7</text>
<text x="218.4" y="147.3">DBG_TXD</text>
<text x="218.4" y="149.8">DBG_RXD</text>
<text x="229.3" y="145.7">GND</text>
<text x="238.7" y="147.3">DPDT1_IC</text>
<text x="251.4" y="147.2">10</text>
<text x="252" y="144.7">8</text>
<text x="264.7" y="149.8">6</text>
<text x="264.7" y="147.2">7</text>
<text x="36.6" y="150.8">D+</text>
<text x="66" y="151.9" transform="rotate(-90 66 151.9)">1</text>
<text x="71" y="151.9" transform="rotate(-90 71 151.9)">2</text>
<text x="76.2" y="154.4">D1</text>
<text x="127.5" y="154.9">GND</text>
<text x="208.2" y="154.4" transform="rotate(-90 208.2 154.4)">3</text>
<text x="259" y="154.4" transform="rotate(-90 259 154.4)">3</text>
<text x="271.8" y="150.8">5V</text>
<text x="23.8" y="161.6" transform="rotate(-90 23.8 161.6)">SHIELD</text>
<text x="31.4" y="161.6" transform="rotate(-90 31.4 161.6)">GND</text>
<text x="34.4" y="158.4">SBU1</text>
<text x="34.4" y="161">SBU2</text>
<text x="41.8" y="159.9">B8</text>
<text x="41.9" y="157.4">A8</text>
<text x="68.5" y="159.5" transform="rotate(-90 68.5 159.5)">3</text>
<text x="73.1" y="157.2">ESDA5V3L</text>
<text x="140.2" y="157.3" transform="rotate(-90 140.2 157.3)">18kohm,0402,5%</text>
<text x="140.2" y="157.2">GND</text>
<text x="22.8" y="166.4" transform="rotate(-90 22.8 166.4)">S1</text>
<text x="30.4" y="166.4" transform="rotate(-90 30.4 166.4)">A1</text>
<text x="53.3" y="162.4" transform="rotate(-90 53.3 162.4)">U1_CC2</text>
<text x="60.9" y="162.4" transform="rotate(-90 60.9 162.4)">U1_CC1</text>
<text x="66.5" y="167.3">GND</text>
<text x="113.9" y="166.1">RA3</text>
<text x="154.9" y="167.2" transform="rotate(-90 154.9 167.2)">GND</text>
<text x="158" y="164.8">CA2</text>
<text x="168.9" y="162.3">5V</text>
<text x="206.2" y="162.3">GND</text>
<text x="257" y="162.3">GND</text>
<text x="54.6" y="170.3" transform="rotate(-90 54.6 170.3)">R5</text>
<text x="61.9" y="170.3" transform="rotate(-90 61.9 170.3)">R6</text>
<text x="87.1" y="173.7">GND</text>
<text x="89.1" y="170.4">10kohm,1%,0402</text>
<text x="98.7" y="173.7">RA1</text>
<text x="107.4" y="168.3">10kohm,1%,0402</text>
<text x="109.8" y="172.6">6</text>
<text x="111.9" y="173.7">-</text>
<text x="153.4" y="169.6">10uF,0404,6.3V</text>
<text x="164.1" y="173.4">UA1C</text>
<text x="170.1" y="170.3" transform="rotate(-90 170.1 170.3)">8</text>
<text x="20.8" y="175">GND</text>
<text x="21.5" y="179.6">H1</text>
<text x="26.6" y="179.7">H2</text>
<text x="28.7" y="175.2">GND</text>
<text x="31.6" y="179.6">H3</text>
<text x="36.7" y="179.6">H4</text>
<text x="51" y="178.7" transform="rotate(-90 51 178.7)">5.1kohm,0402,5%</text>
<text x="59.1" y="179.2" transform="rotate(-90 59.1 179.2)">5.1kohm,0402,5%</text>
<text x="96.5" y="177.8">DAC2_OUT</text>
<text x="109.8" y="177.7">5</text>
<text x="111.9" y="178.8">+</text>
<text x="116.5" y="179.5">UA1B</text>
<text x="122.5" y="175.2">7</text>
<text x="129.6" y="176.2">VCC</text>
<text x="161.8" y="177">LMV358</text>
<text x="171.1" y="179" transform="rotate(-90 171.1 179)">V-</text>
<text x="171.1" y="174.5" transform="rotate(-90 171.1 174.5)">V+</text>
<text x="10.2" y="186">D</text>
<text x="44.3" y="183.8">M1</text>
<text x="49.4" y="183.8">M2</text>
<text x="51.3" y="180">GND</text>
<text x="54.3" y="183.8">M3</text>
<text x="58.9" y="180">GND</text>
<text x="108.9" y="182.9" transform="rotate(-90 108.9 182.9)">CA1</text>
<text x="114.9" y="181.3">LMV358</text>
<text x="119.4" y="185.4">DEBUG_RX 3</text>
<text x="136.7" y="181.8">UA1A</text>
<text x="137" y="184.6">LMV358</text>
<text x="170.1" y="181.7" transform="rotate(-90 170.1 181.7)">4</text>
<text x="285.2" y="186">D</text>
<text x="130.1" y="190.4">2</text>
<text x="132.2" y="191.5">-</text>
<text x="132.2" y="186.4">+</text>
<text x="142.8" y="187.9">1</text>
<text x="149.8" y="187.9">DBG_RX_VAL</text>
<text x="168.1" y="190.4">GND</text>
<text x="20.8" y="192.6">GND</text>
<text x="25.9" y="192.7">GND</text>
<text x="30.9" y="192.7">GND</text>
<text x="36.1" y="192.8">GND</text>
<text x="103.8" y="193.8" transform="rotate(-90 103.8 193.8)">0.1uF,0402,25V</text>
<text x="104.6" y="195.3">GND</text>
<text x="35" y="200">1</text>
<text x="85" y="200">2</text>
<text x="135" y="200">3</text>
<text x="185" y="200">4</text>
<text x="235" y="200">5</text>
<text x="285" y="200">6</text>
</g>
<text font-size="1.1" x="102.8" y="54.2">PA14/SWCLK/UART3RX2</text>
<g font-size="1">
<text x="203.7" y="140.5">D+</text>
<text x="203.7" y="143">D-</text>
<text x="209" y="140.8" transform="rotate(-90 209 140.8)">VCC</text>
<text x="209.4" y="143">H1-</text>
<text x="209.4" y="140.5">H1+</text>
<text x="254.5" y="140.5">D+</text>
<text x="254.5" y="143">D-</text>
<text x="259.8" y="140.8" transform="rotate(-90 259.8 140.8)">VCC</text>
<text x="260.2" y="143">H1-</text>
<text x="260.2" y="140.5">H1+</text>
<text x="203.7" y="145.5">OE_n</text>
<text x="203.7" y="148.1">S</text>
<text x="209.4" y="148.1">H2+</text>
<text x="254.5" y="145.5">OE_n</text>
<text x="254.5" y="148.1">S</text>
<text x="260.2" y="148.1">H2+</text>
<text x="209" y="151.9" transform="rotate(-90 209 151.9)">GND</text>
<text x="209.4" y="150.6">H2-</text>
<text x="259.8" y="151.9" transform="rotate(-90 259.8 151.9)">GND</text>
<text x="260.2" y="150.6">H2-</text>
</g>
<g font-size=".9">
<text x="96.4" y="91.3" transform="rotate(-90 96.4 91.3)">5</text>
<text x="97.2" y="95.9" transform="rotate(-90 97.2 95.9)">VCC</text>
<text x="97.2" y="99.8" transform="rotate(-90 97.2 99.8)">GND</text>
<text x="96.4" y="102.7" transform="rotate(-90 96.4 102.7)">3</text>
</g>
<g font-size=".8">
<text x="48.5" y="37.9">3</text>
<text x="50.6" y="36.3" transform="rotate(-90 50.6 36.3)">2</text>
<text x="50.6" y="36.3" transform="rotate(-90 50.6 36.3)">4</text>
<text x="52.3" y="37.9">1</text>
</g>
</svg>
